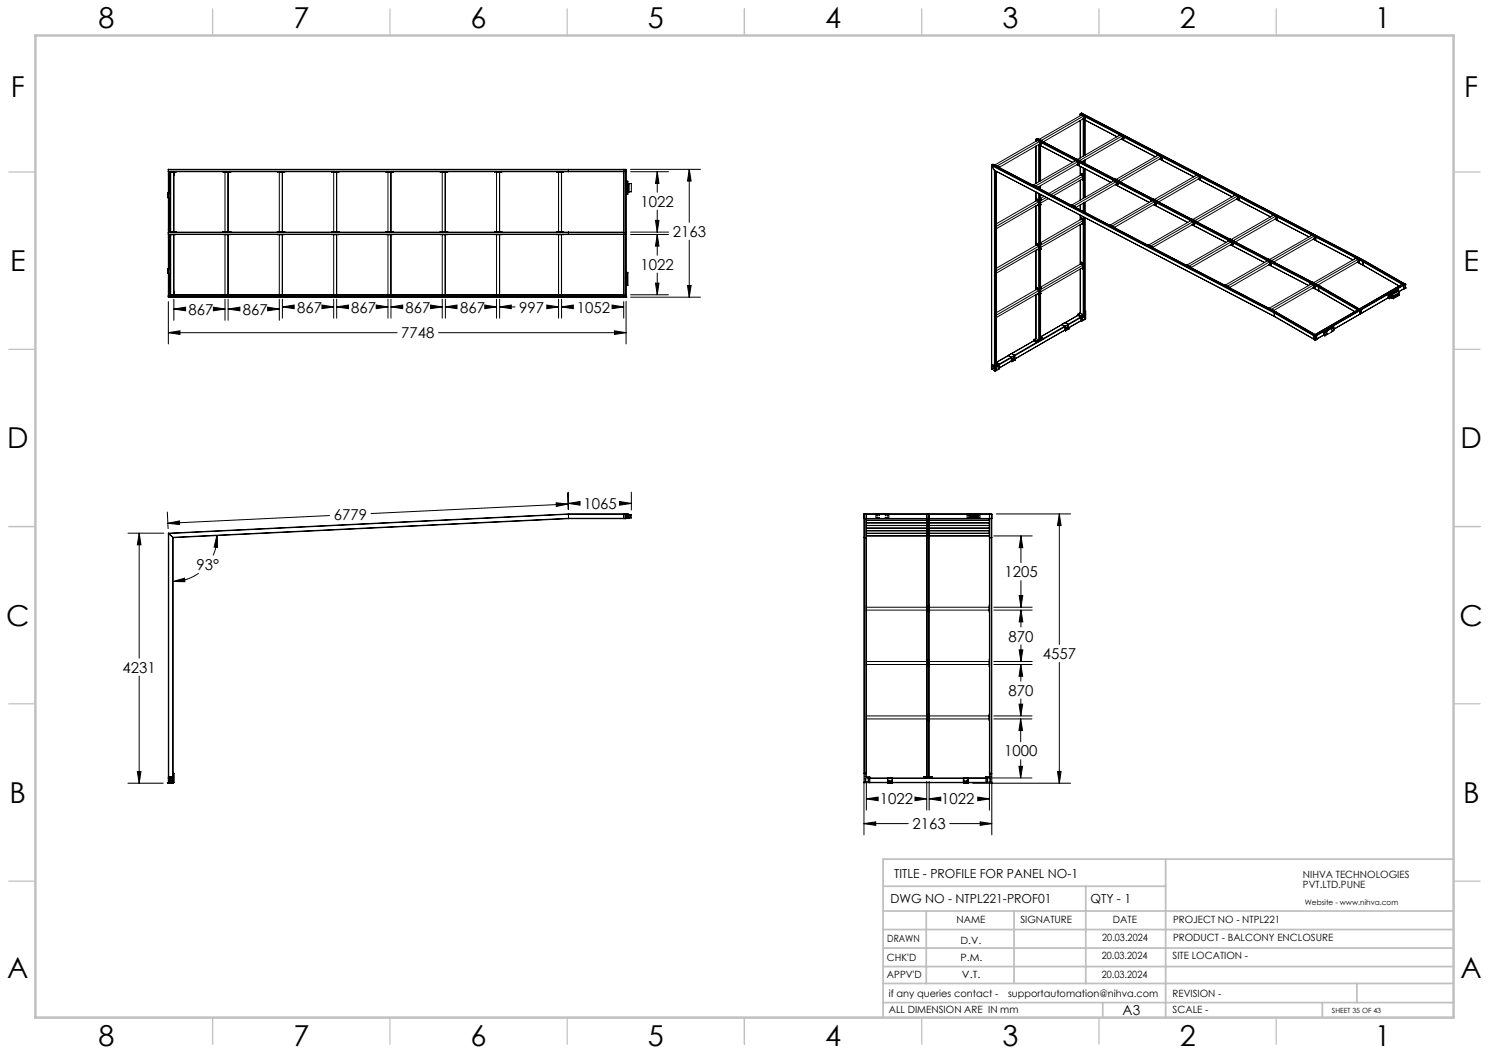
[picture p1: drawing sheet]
<svg xmlns="http://www.w3.org/2000/svg" width="420mm" height="297mm" viewBox="0 0 420 297" stroke-linecap="round" stroke-linejoin="round" font-family="sans-serif">
<g fill="none" stroke="#000" stroke-width=".28">
<path d="M292.2 39.3v.2M292.2 39.4v.1M292.2 39.3l79.8 41.6M292.2 39.4v.4M292.2 39.4l1.4 .7M292.2 39.4h.1M292.6 39.1h.1M292.6 39.1l-.4 .2M292.6 39.1l79.8 41.6M292.7 39.2l1.4 .6M292.8 39.1l-.1 .1M293.1 39.3l12-6.9 .6 .3-12 6.9z"/>
<path d="M293.2 39.9v.7M294.1 39.8v.1M294.1 39.9h.1M304.7 32.2v.4M304.7 32.1v.1M304.7 34v10.6M304.7 32.1l79.8 41.6M304.8 32.2l-.1 .1M304.8 32.2l1.2 .7M304.8 32.2h.1M304.8 32.2l1.3 .7M305 31.9h.1"/>
<path d="M305 31.9l79.8 41.7M305 31.9l-.3 .2M305.5 33.5v.1M305.5 33.6l.1 .1M305.5 33.6l9.6 5M305.5 33.6v10.5M305.6 33.7l9.4 4.9M305.7 32.7v.7M305.7 33.7v10.3M305.7 33.4l-11.4 6.6M305.9 33.1h.1M305.9 33.1v.1"/>
<path d="M306 33.9v9.9M306 32.9l.1 .1M306.1 32.9h-.1M306.1 32.9v.1M306.1 33h.1M306.1 33l.1 .5-.5-.1M306.1 33l9.4 4.9M315.6 37.9l1.3 .6M315.6 37.9l1.3 .7M315.6 37.9l-.1 .4M316.3 39.2l9.6 5M316.5 38.3v.7"/>
<path d="M316.5 39l-11.4 6.6M316.5 39l.5 .2M316.7 38.8h.1M316.9 38.6v.1M316.9 38.5v.1M316.9 38.5l.1 .1M316.9 38.7l.1 .5M317 38.6l-.1 .1M317 38.6v.6M317 38.7l9.4 4.9M47.3 54.5v1.3h.6M47.3 54.4h.1"/>
<path d="M47.3 54.4h.6M47.5 47.9v35.8M47.5 49.4l.4 .1M47.5 54.4v1.4M47.5 47.9h129.1M47.6 47.8l-.1 .1M47.6 48.4h128.3v17.1h-128.3M47.6 47.8h128.3M47.6 48.4h2M47.6 49.5v4.9M47.6 55.8v8.8M47.7 48.4v.1"/>
<path d="M47.9 48.5v16.9M48.2 48.5v16.9M49 48.5v16.9M49 49.4h.1M49.1 48.5h.1M49.1 49.4l-.1 .1M49.1 48.5v.9M49.5 48.4v.1M49.6 48.4h.1M62.9 48.4l2 .1M63 48.4v.1M63.5 48.5v16.9"/>
<path d="M64.3 48.5v16.9M64.8 48.4v.1M64.9 48.5h.1M64.9 48.4h.1M64.9 48.4v.1M78.2 48.4h2M78.3 48.4v.1M78.8 48.5v16.9M79.6 48.5v16.9M79.7 48.5v16.9M80.1 48.4v.1M80.2 48.4h.1"/>
<path d="M93.5 48.4h2M93.6 48.4v.1M94.1 48.5v16.9M94.9 48.5v16.9M95 48.5v16.9M95.4 48.4v.1M95.5 48.4h.1M108.8 48.4h2M108.9 48.4v.1M109.4 48.5v16.9M110.2 48.5v16.9M110.3 48.5v16.9"/>
<path d="M110.8 48.4v.1M110.8 48.4h.1M124.1 48.4h2.1M124.2 48.4v.1M124.7 48.5v16.9M125.6 48.5v16.9M126.1 48.4v.1M126.2 48.4h.1M139.5 48.4h2M139.6 48.4v.1M140.1 48.5v16.9M140.9 48.5v16.9"/>
<path d="M141.4 48.4v.1M141.5 48.4h.1M141.5 48.4v.1M157 48.4h2M157.1 48.4v.1M157.6 48.5v16.9M158.4 48.5v16.9M158.9 48.4v.1M159 48.4v.1M160.3 48.3h.1M160.3 47.8v.5M175.9 47.8h.1"/>
<path d="M176 47.8h.5M176 47.8v36M176.5 47.8l.1 .1M176.5 47.8v36M176.6 48.3h-129.1l.1 .1M176.6 48.3v17.3M176.6 47.9v.4M176.6 51.1h.5v3.7h-.5M176.9 51.1v3.7M177.1 51.8h1v2.3h-1M177.4 54.1h.1M177.4 51.8h.1"/>
<path d="M177.4 51.8v2.3M177.9 48.4h10.7M177.9 47.8h19.7M185.4 48.4v5.8M185.4 59.3v6.2M185.4 48.4l.5 3.3h-1zM194.4 47.8v14.9M194.4 47.8l.5 3.3h-1zM279.7 46.6l-.1 57.4M279.7 46.5v.2M279.7 46.7v56M279.7 46.7l.8 1.3"/>
<path d="M279.7 46.7l79.7 41.6M279.7 46.5l79.8 41.7M280 46.4h.1M280 46.4l-.3 .1M280 46.4l79.8 41.6M280.1 46.4l79.8 41.6M280.2 46.4h.1M280.2 46.4l1.3 .7M280.2 46.4l1.4 .6M280.5 48l.1 .1M280.5 48l79 41.3M280.5 48v55.5"/>
<path d="M280.6 46.5l12-6.9 .6 .3-12 6.9zM280.7 48.2v54.2M281 48.3v53.9M281.5 47.1h.1M281.6 47l-.1 .1M281.6 47v.1M281.6 47.1h.1M291.1 52l1.3 .7M291.1 52l-.1 .1M291.5 52.2l11.9-6.9 .6 .3-12 6.9zM292.2 41.2v10.5M292.2 54.1v2.6"/>
<path d="M292.2 58v11.2M292.3 52.7l.1 .1M292.4 56.6l.6 .3-12 6.9M292.4 56.6l-11.4 6.5M292.4 52.7h-.1M292.4 52.7l.1 .1M292.5 52.8h.1M292.5 56.2l-.1 .4M292.5 56.2l.4 .2M292.6 57.9l.3 .2M292.7 56.6h.1M292.7 56.5h.1"/>
<path d="M292.9 56.4l.1 .1M292.9 56.4h.1M293 57.6l-12 6.9M293 58l-.1 .1M293 56.5h.1M293 40.7v.1M293 40.8h.1M293 40.8l9.5 5M293 40.8v10.5M293 52.6v.5M293 54.6v41.4M293.2 40.9v10.3"/>
<path d="M293.2 52.6v.6M293.2 54.7v41.3M293.2 40.6l-11.4 6.6M293.2 40.6l.3 .2M293.3 40.4h.1M293.4 40.4h.1M293.5 41.1v9.9M293.5 56.2h.1M293.5 57.7h.1M293.5 52.3v1M293.5 54.9v40.9M293.5 40.1l.1 .1"/>
<path d="M293.5 40.1h.1M293.5 40.8h.1M293.6 40.2h.1M293.6 40.1v.1M293.6 40.2v.6M293.6 40.8h-.1M293.6 40.2l.1 .5M293.6 40.2l9.4 4.9M294.5 55.4l-1 .5M295.1 55.7l-1.6 .9M295.7 56l-2.2 1.3M302.3 57.9l12-7 .6 .3-12 6.9z"/>
<path d="M303 45.1v.4M303.1 45.1h-.1M303.1 45.1l1.3 .7M303.1 45.1h.1M303.2 58.3l-1.3-.6 1.3 .6M303.2 58.3v.1M303.2 58.3h.1M303.2 58.3l.1 .2M303.6 44.8l1.3 .7M303.6 44.8h-.1M303.7 46.5l9.7 4.9M304 45l11.9-6.9 .6 .2-11.9 7z"/>
<path d="M304 45.6v.7M304 46.3l-11.4 6.6M304 46.3l.4 .2M304.2 46h.1M304.4 45.8v.1M304.4 46.5h.1M304.4 45.9h.1M304.4 45.8h.1M304.4 45.9l.1 .5M304.4 46.4h.1M304.4 45.9l9.5 4.9M304.5 46.4l-.1 .1"/>
<path d="M304.7 47v2.5M304.7 50.8v5.6M304.7 57.8v1.4M304.9 45.5h.1M304.9 49.4l.6 .3-9 5.2M304.9 49.4l-9 5.2M304.9 49v.4M304.9 48.9l.6 .3M305 45.5v.1M305 48.9l-.1 .1M305.1 50.6l.3 .2M305.2 49.4h.1"/>
<path d="M305.2 49.3h.1M305.5 49.2v.1M305.5 50.8h-.1M305.5 50.4l-8.4 4.8M305.5 49.3v1.5M305.5 45.4v.5M305.5 47.4v8.6M305.5 57.3v2.3M305.7 45.3v.6M305.7 47.4v8.5M305.7 57.3v2.4M306 45.2v.9"/>
<path d="M306 47.6v8.1M306 57v2.9M306 45.1v1M313.9 50.8l1.3 .6M313.9 50.8v.3M314.4 50.4v.1M314.4 50.4l1.3 .7M314.4 50.4h.1M314.6 52.1l9.6 5M314.8 50.6l12-6.9 .5 .3-11.9 6.9zM314.9 51.9l.3 .2M314.9 51.9l-11.4 6.6"/>
<path d="M314.9 51.2v.7M315 51.7h.1M315 51.6l.1 .1M315.2 52.1h.1M315.2 51.4v.1M315.2 51.5l.1 .6M315.2 51.4h.1M315.3 51.5h-.1M315.3 52.1h.1M315.3 51.5v.6M315.3 51.5l9.4 4.9M315.3 52.1h-.1"/>
<path d="M315.7 51.1h.1M315.7 51.1v.1M315.7 51.1l.1 .1M315.8 51.2h.1M324.7 56.4v.4M324.7 56.4l1.3 .7M324.7 56.4l1.4 .6M325.2 56.1l1.4 .7M325.2 56.1h.1M325.2 56.1l1.3 .7M325.4 57.7l9.6 5.1M325.4 57.7l9.6 5"/>
<path d="M325.6 56.3l12-6.9 .6 .3-12 6.9zM325.6 56.9l.1 .7M325.7 57.6l-11.4 6.6M325.7 57.6l.4 .1M325.8 57.3h.1M325.9 57.3h.1M326 57.1l.1 .1M326.1 57.2v.5M326.1 57l-.1 .1M326.1 57v.1M326.1 57.1l10.7 5.6M326.1 57.1v.1"/>
<path d="M326.1 57.7h.1M326.1 57.1v.6M326.4 43.6v.3M326.4 43.5v.1M326.4 43.5l1.3 .7M326.5 43.5h-.1M326.5 56.8l.1 .1M326.5 56.8h.1M326.6 56.8v.1M326.6 56.9h.1M327.1 44.9l9.6 4.9M327.3 44l.1 .7"/>
<path d="M327.4 44.7l-11.5 6.6M327.4 44.7l.4 .2M327.5 44.4h.1M327.6 44.4h.1M327.7 44.2l.1 .1M327.7 44.2h.1M327.8 44.3v.6M327.8 44.3h.1M327.8 44.3v.5M327.8 44.3l9.4 4.9M327.8 44.8v.1M337.2 49.2v.4"/>
<path d="M337.3 49.2l1.2 .6M337.3 49.2h-.1M337.3 49.1l1.3 .7M337.3 49.1v.1M337.9 50.5l9.6 5M338 50.5l9.6 5M338.2 49.7v.7M338.2 50.4l-11.4 6.6M338.2 50.4l.4 .1M338.3 50.1h.1M338.4 50.1h.1M338.5 49.8l.1 .1"/>
<path d="M338.6 49.8h-.1M338.6 49.8v.1M338.6 50.5h.1M338.6 49.9v.6M338.6 49.9h.1M338.6 49.9l9.4 5M348 54.9v.3M348.1 54.8l-.1 .1M348.1 54.8l1.3 .7M348.8 56.2l9.6 5M349 55.3v.7M349 56l-11.4 6.6"/>
<path d="M349.2 55.7h.1M349.4 55.5l.1 .1M349.4 55.5h.1M349.5 55.6v.6l-.5-.2M349.5 55.6l9.3 4.9M47.3 77.1h.1M47.3 77.1h.6M47.5 66.9l.4 .2M47.5 75.8v1.3M47.6 65.5l-.1 .1h129.1M47.6 66.1h128.3M47.6 65.5h2"/>
<path d="M47.6 66.1v.1M47.6 67v8.8M47.6 77.1v5.1M47.7 65.4v.1M47.7 66.1v.1M47.9 64.6l-.4 .1M47.9 75.8h-.6v1.3M47.9 66.2v16.9M48.2 66.2v16.9M48.8 66.1h.1M49 66.2v16.9M49.5 65.4v.1"/>
<path d="M49.5 66.1v.1M49.6 65.5h.1M49.6 66.1v.1M62.9 66.1v.1M63 65.4v.1M63 66.1v.1M63.5 66.2v16.9M64.3 66.2v16.9M64.8 65.4v.1M64.8 66.1v.1M64.9 65.4h.1M64.9 65.5h.1"/>
<path d="M64.9 66.2h.1M64.9 65.4l-2 .1M64.9 65.4v.1M78.2 65.5h2M78.2 66.1v.1M78.3 65.4v.1M78.3 66.1v.1M78.8 66.2v16.9M79.6 66.2v16.9M79.7 66.2v16.9M80.1 65.4v.1M80.1 66.1v.1"/>
<path d="M80.2 65.5h.1M80.2 66.1v.1M93.5 65.5h2M93.5 66.1v.1M93.6 65.4v.1M93.6 66.1v.1M94.1 66.2v16.9M94.9 66.2v16.9M95 66.2v16.9M95.4 65.4v.1M95.4 66.1v.1M95.5 65.5h.1"/>
<path d="M95.5 66.1v.1M108.8 65.5h2M108.8 66.1v.1M108.9 65.4v.1M108.9 66.1v.1M109.4 66.2v16.9M110.2 66.2v16.9M110.3 66.2v16.9M110.8 65.4v.1M110.8 66.1v.1M110.8 65.5h.1M124.1 65.5h2.1"/>
<path d="M124.1 66.1v.1M124.2 65.4v.1M124.2 66.1v.1M124.7 66.2v16.9M125.6 66.2v16.9M126.1 65.4v.1M126.1 66.1v.1M126.2 65.5h.1M126.2 66.1v.1M139.5 65.5h2M139.5 66.1v.1M139.6 65.4v.1"/>
<path d="M139.6 66.1v.1M140.1 66.2v16.9M140.9 66.2v16.9M141.4 65.4v.1M141.4 66.1v.1M141.5 65.5h.1M141.5 65.4v.1M141.5 66.1v.1M157 65.5h2M157 66.1v.1M157.1 65.4v.1M157.1 66.1v.1"/>
<path d="M157.6 66.2v16.9M158.4 66.2v16.9M158.9 65.4v.1M158.9 66.1v.1M159 65.4v.1M159 66.1v.1M160.3 65.6v.5M160.3 65.6h.1M175.9 66.1v17h-128.3M176.6 66h-129.1l.1 .1M176.6 66v17.3M176.6 65.6v.4"/>
<path d="M176.6 76.8h.5v3.7h-.5M176.9 76.8v3.7M177.9 66.1h10.7M177.9 65.5h10.7M184.9 79.9h1l-.5 3.2zM184.9 62.2h1l-.5 3.3zM185.4 66.1v5.9M185.4 77v6.1M185.4 66.1l.5 3.3h-1zM194.4 67.7v16.1M292.2 70.6v11.1M292.4 69.1l.6 .4-12 6.9"/>
<path d="M292.4 69.1l-11.4 6.6M292.5 68.7l-.1 .4M292.5 68.7l.4 .2M292.6 70.4l.3 .2M292.7 69.1h.1M292.9 68.9l.1 .1M292.9 68.9h.1M292.9 70.6h.1M293 70.1l-12 6.9M293 69h.1M293 70.5l-.1 .1M293 70.5v.1"/>
<path d="M293.5 68.7h.1M293.5 70.2h.1M304.7 60.7v1.3M304.7 75.9v12.4M304.7 63.4v11.1M304.9 61.9l-11.4 6.6M304.9 61.9l.6 .3-12 6.9M304.9 74.4l.6 .4-12 6.9M304.9 74.4l-11.4 6.6M304.9 74l.5 .2M304.9 61.5l.5 .2M305.1 75.7l.4 .1"/>
<path d="M305.1 63.1l.4 .2M305.2 74.4h.1M305.2 61.9h.1M305.2 61.8h.1M305.4 74.2l.1 1.6M305.4 74.2l-.4-.3-.1 .5M305.4 61.7l.1 .1M305.5 61.7l-.5-.3-.1 .5M305.5 61.7v.1M305.5 61.7h-.1M305.5 61.8v1.5M305.5 62.9l-12 6.9"/>
<path d="M305.5 75.4l-12 6.9M305.5 61.1v27.7M305.7 61.2v26.7M306 61.4v26.3M312.7 63.3v.1M312.7 63.3l1.3 .7M312.7 63.3h.1M313.1 63.5l12-6.9 .5 .3-11.9 6.9zM314 64v.1M314 64h.1M314 64l.1 .1M314.1 64.1h.1"/>
<path d="M323.6 69h-.1M323.6 69h.1M323.6 69l1.3 .6M324 69.1l11.9-6.9 .6 .3-12 7zM324.8 69.6h.1M324.8 69.6l.1 .1M324.9 69.6v.1M324.9 69.7h.1M334.4 74.6l1.3 .7M334.4 74.6h.1M334.8 74.8l11.9-6.9 .6 .3-11.9 6.9zM335.5 62.5l.1-.5 1.3 .7"/>
<path d="M335.7 75.3h.1M335.7 75.3l.1 .1M335.8 75.4h.1M336.1 61.7l1.3 .7M336.1 61.7l-.1 .1M336.1 61.7h.1M336.2 63.4l9.6 5M336.3 63.4l9.6 5M336.4 61.9l12-6.9 .6 .3-12 6.9zM336.5 62.5v.7M336.5 63.2l-11.4 6.6M336.5 63.2l.4 .2"/>
<path d="M336.7 63h.1M336.8 62.7l.1 .1M336.9 62.7h-.1M336.9 62.7v.1M336.9 62.8v.6M336.9 63.4h.1M336.9 62.8h.1M336.9 62.8l.1 .6M336.9 62.8l9.5 4.9M337 63.4h-.1M337.4 62.4l.1 .1M337.4 62.4h.1"/>
<path d="M337.5 62.5h.1M346.4 67.7v.4M346.4 67.7l1.3 .7M346.9 67.4h.1M346.9 67.4l1.3 .7M346.9 67.4l1.3 .6M347.1 69l9.6 5M347.3 67.6l12-7 .5 .4-11.9 6.9zM347.3 68.2v.7M347.3 68.9l-11.4 6.6M347.3 68.9l.5 .1M347.5 68.6h.1"/>
<path d="M347.7 68.4h.1M347.8 68.4v.6M347.8 68.5l9.4 4.9M348.2 68.1v.1M348.2 68v.1M348.2 68l.1 .2M348.3 68.2h.1M357.2 73.4v.4M357.2 73.3v.1M357.2 73.3l1.3 .7M357.2 73.3h.1M357.7 73.1l1.4 .6"/>
<path d="M357.9 74.7l11.2 5.8M358.1 73.2l12-6.9 .6 .3-12 6.9zM358.1 73.8l.1 .7M358.2 74.5l-11.5 6.6M358.3 74.3h.1M358.4 74.3h.1M358.5 74l.1 .1M358.5 74h.1M358.6 74.1h.1M358.6 74.1v.6M358.6 74.1v.5l-.4-.1M358.6 74.1l13.3 7"/>
<path d="M358.8 60.5v.4M358.9 60.5l1.3 .6M358.9 60.5h-.1M358.9 60.5h.1M359.1 73.7v.1M359.1 73.8h.1M359.6 61.8l9.6 5M359.8 61l.1 .7M359.9 61.7l-11.5 6.6M359.9 61.7l.3 .1M360 61.4h.1M360.2 61.1l.1 .1"/>
<path d="M360.2 61.1h.1M360.3 61.2l-.1 .6M360.3 61.2h.1M360.3 61.2l9.4 4.9M369.6 79.9h.1M369.6 79.9l-.1 .4M369.6 79.9l1.3 .7M369.6 79.9l1.3 .6M369.7 66.1v.4M369.7 66.1l1.4 .7M369.7 66.1h.1M369.7 66.1l1.3 .7"/>
<path d="M370.1 79.6h.1M370.1 79.6l1.3 .7M370.4 67.5l11.2 5.8M370.5 67.4l11.1 5.9M370.5 79.8l11.9-7 .6 .4-11.9 6.8zM370.7 66.6v.7M370.7 67.3l-11.4 6.6M370.7 67.3l.4 .2M370.8 67h.1M370.9 67v.1M371 66.8l.1 .1M371.1 66.8h-.1"/>
<path d="M371.1 66.8v.1M371.1 67.5h.1M371.1 66.9v.5M371.1 66.9h.1M371.1 67.4h.1M371.1 67.4v.1M371.1 66.9l.1 .5M371.1 66.9l13.4 6.9M382.1 72.7v.4M382.1 72.7l1.3 .6M382.8 74l1.7 .8M383 73.2l.1 .6"/>
<path d="M383.1 73.8l-11.4 6.6M383.1 73.8l.4 .2M383.2 73.6h.1M383.4 73.3v.1M383.4 73.4l.1 .6M383.4 73.3h.1M383.4 73.3l.1 .1M383.5 73.4h-.1M383.5 74h.1M383.5 73.4v.6M384.5 74.8h.1M384.5 73.8v1"/>
<path d="M384.5 73.8l11 6.4M384.5 74.8l10.2 5.8M384.5 74.8l10.1 5.9M384.5 73.7v.1M384.5 73.7l11.5 6.7M384.8 73.6l11.5 6.6M384.8 73.6l-.3 .1M396 79.9h.1M396 79.9l-25.5 14.7M396 79.9l.4 .2M47.5 93.8l3.3-.5v1zM47.5 85.1v11.9"/>
<path d="M47.5 93.8h64.5M47.5 83.3h129.1M47.6 83.1l-.1 .2M47.6 83.1h.1M47.6 83.2h2M47.7 83.1v.1M47.9 82.2h-.4M49 87.2l3.4-.6v1.1zM49 82.2h.1M49 84.4v5.9M49 87.2h3M49 83.1h.1"/>
<path d="M49.1 83.1h.1M49.1 82.2v.9M49.5 83.1v.1M49.6 83.1h.1M60.2 86.6l3.3 .6-3.3 .5zM61.4 87.2h2.1M62.9 83.2h2M62.9 83.1h.1M63 83.1v.1M63.5 84.4v5.9M64.3 87.2h3M64.3 84.4v5.9"/>
<path d="M64.3 87.2l3.4-.6v1.1zM64.8 83.1v.1M64.9 83.1h.1M75.5 86.6l3.3 .6-3.3 .5zM76.7 87.2h2.1M78.2 83.1h.1M78.3 83.1l1.9 .1M78.8 84.4v5.9M79.7 86.6l3.3-.6v1.1zM79.7 84.4v5.3M79.7 86.6h2.9M80.1 83.1v.1"/>
<path d="M80.2 83.1h.1M90.8 86l3.3 .6-3.3 .5zM92 86.6h2.1M93.5 83.1h.1M93.6 83.1l1.9 .1M94.1 84.4v5.3M95 86.6h2.8M95 84.4v5.3M95 86.6l3.3-.6v1.1zM95.4 83.1v.1M95.5 83.1h.1M106.1 86l3.3 .6-3.3 .5z"/>
<path d="M107.2 86.6h2.2M108.8 83.1h.1M108.9 83.1v.1M109.4 84.4v5.3M110.3 86.6l3.3-.6v1.1zM110.3 86.6h2.9M110.3 84.4v5.3M110.8 83.1l-1.9 .1M110.8 83.1h.1M121.4 86l3.3 .6-3.3 .5zM122.6 86.6h2.1M123.7 93.8h52.9"/>
<path d="M124.1 83.1h.1M124.2 83.2h2M124.2 83.1v.1M124.7 84.4v5.3M125.6 86.6h3M125.6 84.4v5.3M125.6 86.6l3.3-.6v1.1zM126.1 83.1v.1M126.2 83.1h.1M136.7 86l3.4 .6-3.4 .5zM138 86.6h2.1M139.5 83.2h2"/>
<path d="M139.5 83.1h.1M139.6 83.1v.1M140.1 84.4v5.3M140.9 86.6h4.4M140.9 84.4v5.3M140.9 86.6l3.3-.6v1.1zM141.4 83.1v.1M141.5 83.1h.1M154.2 86l3.4 .6-3.4 .5zM154.7 86.6h2.9M157 83.1h.1M157.1 83.1h.1"/>
<path d="M157.6 84.4v5.3M158.4 86.6h3.1M158.4 84.4v5.3M158.4 86.6l3.3-.6v1.1zM158.9 83.1h.1M159 83.1h.1M160.3 83.7h.1M160.3 83.1v.6M172.6 86l3.3 .6-3.3 .5zM173.2 86.6h2.7M173.3 93.3l3.3 .5-3.3 .5zM175.9 85.1v4.6"/>
<path d="M175.9 83.8h.1M176 83.8h.5M176.5 83.8h.1M176.6 85v12M176.6 83.8h.1M176.6 83.7h-129.1l128.4 .1M176.6 83.7v.1M176.6 83.3v.4M177.9 83.1h10.7M177.9 83.8h19.7M193.9 80.5h1l-.5 3.3zM285.3 99.7h.1"/>
<path d="M285.3 99.7l-.9 .6M285.3 99.7l.9 .5M291.6 96.1h.1M291.6 95.8v.4M291.6 96.2l-6.2 3.5 .7 .5 6.2-3.6M291.6 96.2l-6.3 3.5M291.6 96.2l.7 .4M292 95.7l-.2 .1h.2M292 95.7l-.1 .2M292 95.7v.1M292 95.8h.1M292.2 95.4l-.6 .5 .7 .4"/>
<path d="M292.2 95.5h.1M292.2 83.1v12.4M292.2 95.5l.8 .5M292.3 96.3h.3M292.3 96.6h.3M292.3 96.3v.3M292.4 81.6l.6 .4-12 6.9M292.4 81.6l-11.4 6.6M292.5 96.2h.1M292.5 81.2l-.1 .4M292.5 81.2l.4 .3M292.6 96.1l-.1 .1"/>
<path d="M292.6 82.9l.4 .1M292.6 96.1h.1M292.6 96.1v.1M292.6 96.3v.3M292.7 81.6h.1M292.9 81.5l.1 .1M292.9 81.5h.1M293 82.7l-12 6.9M293 81.6h.1M293 96h.2M293.5 95.8l-.3 .2M293.5 81.2h.1"/>
<path d="M293.5 82.8h.1M293.5 95l.6 .4M293.5 95.7h.1M293.8 95.4v.1M293.8 95.4h.1M293.9 95.4l-.1 .1M293.9 95.4v.1M294.1 95.4l-1.5 .9M294.1 95.4v.3M294.1 95.7l-1.5 .9M294.1 95.5l-1.6 1-.9-.4M299.5 91.5v.1"/>
<path d="M299.5 91.5h.1M299.5 91.5l.9 .5M299.5 91.5l-6 3.5M299.5 91.5l.8 .5M300.3 93.2l.2 .1M300.3 92l.1 .1-14.2 8.2M300.3 93.1l.2 .2M300.3 92l-6.2 3.6M300.4 92v.1M300.4 93.1l-14.2 8.2M300.4 93.1h.1M300.4 91h.1"/>
<path d="M300.4 91l-.9 .5M300.4 92.1v1.1l.9-.5M300.4 91l.9 .5M300.5 93.3h.1M300.6 93.3h.1M300.6 92.4v.1zM300.6 92.4h.1M300.7 92.7l.4-.2v.2l-.4 .3zM300.8 92.7v.1M300.9 92.6l.2 .1M301.2 92.2h.1M301.1 92.1l.1 .1"/>
<path d="M301.3 91.5h.1M301.3 91.5v1.2M301.3 92.7h.1M301.3 91.5l-.9 .5M301.3 91.5l-.9 .6M301.4 92.7h.1M301.4 92.8h.1M301.4 92.7v.1M301.4 92.7l-.8 .6M304 88.8h.1M304 88.9v.1M304 88.6v.4"/>
<path d="M304 89l-3.5 2M304 88.8l.9 .5M304 88.6l.8 .6M304 89l-3.5 2 .8 .5 3.5-2.1M304 89l.8 .4M304.3 88.5l.2 .1zM304.4 88.5l-.1 .2M304.4 88.5v.1M304.7 88.3l-.7 .3M304.7 88.3l.8 .5M304.8 89.2h.1M304.8 89.4l.1 .1"/>
<path d="M304.8 89.2v.2M304.9 90.5l.1 .1M304.9 90.5l-3.6 2M304.9 89.4v1.1M304.9 89.6l-3.6 2M304.9 89.4l.1 .1M304.9 89.3v.1M304.9 89.2v.1M304.9 89.3l.3 .1M305 88.9l-.1 .1M305 88.9h.1M305 90.6h.1"/>
<path d="M305 89.5v1.1M305 89.5h.1M305 88.9v.1M305.1 89.4l-.1 .1M305.1 89.5v1.1M305.2 89.4l-.1 .1M305.3 89.6v.1M305.3 90.2h.1M305.4 89.6l-.1 .1M305.4 90.1l-.1 .1M305.4 89.5l-.1 .1M305.4 89.6h.1"/>
<path d="M305.4 90v.1M305.4 90.1h.1M305.4 89.5v.1M305.5 88.8l-.6 .4M305.6 88.9h.1M305.6 88l.1 .1M305.6 88v.9M305.6 87.9v.1M305.6 88.9l-.7 .4M305.6 87.9l.3 .1M305.6 89l.1 .1M305.6 89l-.5 .4"/>
<path d="M305.7 88.9l-.1 .1M305.7 89.1l-.5 .3M305.7 88.1l.1 .1M305.7 88.9l.1 .1M305.7 88.1v.8M305.8 89l-.1 .1M305.8 88.2v.8M305.9 88l-.1 .2M305.9 89.3v.1M305.9 89.8v.1M305.9 89.7v.1M305.9 89.2v.1"/>
<path d="M306 89.2l-.1 .2M306 89.8l-.1 .1M306 88.2h.1M306 88.7v.1M306 89.8h.1M306 89.2h.1M306 88.6h.1M306 88.6v.1M306 88.1v.1M306 87.7h.1M306 88v.1M306 87.7l.2 .1"/>
<path d="M306 87.7l-.4 .2M306 89.7l-.1 .1M306 89.2l-.1 .1M306 88.6v.2M306 88.1h.1M306 89.7v.1M306 88.1l.1 .1M306 88.6l.1 .1M306.1 87.7l.1 .1M306.1 88.7l-.1 .1M306.1 88.6l-.1 .1M306.1 88.2h-.1"/>
<path d="M306.1 88.1l-.1 .1M306.1 88.6h-.1M306.1 88.1v.1M306.1 88.6v.1M306.1 87.8l-.4 .3M306.1 87.8h.1M306.2 87.8h.1M306.2 87.8v.1M306.2 87.8l-.3 .2M306.2 87.9v2.1l-1.1 .6M345.2 80.3h.1M345.2 80.3l1.3 .7"/>
<path d="M345.2 80.3l1.3 .6M345.6 80.4l12-6.9 .5 .3-11.9 6.9zM346.5 81h.1M346.5 80.9v.1M346.5 80.9l.1 .1M346.6 81h.1M357.6 86.8h.1M357.6 86.8l1.3 .7M358 87l11.9-6.9 .6 .3-11.9 6.9zM358.9 87.5h.1M359.4 89.2l.1 .1M359.4 89.2l11.6 6.7"/>
<path d="M359.4 88.3v.9M359.4 88.3l11.5 6.6M359.5 89.3l11 6.3M359.5 88.2l-.1 .1M359.5 88.2l11.5 6.6M359.8 88h.1M359.8 88l11.5 6.6M359.8 88l-.3 .2M370.3 81.2l1.7 .9M370.4 81.2l1.6 .8M370.5 95.6v.1M370.5 94.6v1"/>
<path d="M370.5 94.6h.1M370.5 95.6h.1M370.5 94.6l.4 .2M370.5 95.7l.4 .2M370.5 80.4l.1 .7M370.5 95.7h.1M370.6 81.1l-11.4 6.5M370.6 81.1l.3 .1M370.7 80.8h.1M370.9 80.6h.1M370.9 94.8v.1M370.9 95.9h.1"/>
<path d="M370.9 94.9h.1M370.9 94.9v1M370.9 80.5v.1M370.9 80.5l.1 .1M370.9 80.6v.6M370.9 81.2h.1M371 95.8h.1M371 80.6l-.1 .6M371 94.8l-.1 .1M371 94.9v.9M371.3 94.6l.1 1M371.3 94.7h.1"/>
<path d="M371.3 95.7h.1M371.3 95.7l-.3 .2M371.3 94.6l-.3 .2M371.3 94.7l-.3 .2M371.3 95.7l-.3 .1M371.4 94.7l-.1 1M371.4 94.6h.1M371.4 80.3h.1M371.4 95.6l-.1 .1M371.9 81.1l.1 .9M371.9 81.1l11 6.3M372 82v.1"/>
<path d="M372 82l10.1 5.9M372 80.9l-.1 .2M372 80.9l11.5 6.7v.1M372 82.1l10.1 5.8M372.4 80.7h.1M372.4 80.7l-.4 .2M372.4 80.7l11.5 6.7M373.3 94.5l-1.9 1.1M373.3 94.5l.2 .1M373.3 93.5v1M373.3 93.5l.2 .1M373.3 93.6l-2.4 1.3"/>
<path d="M373.3 94.5l-2.4 1.4M373.5 93.6v1M373.5 93.6l.2 .1M373.5 94.6l.2 .2M373.7 93.7v1.1M374.3 93.4l-.1 .2M374.3 94.1l-.1 .2M375.6 93.4h.1l-.1 .2zM375.6 92.7l-.1 .1M375.6 93.4l-.1 .1M375.6 92.7v.2zM376.1 92.6h.1"/>
<path d="M376.1 92.1l-.2-.1-2.6 1.5M376.1 92.1l-2.6 1.5M376.1 92.1l.2 .1M376.3 92.2l-2.6 1.5M376.3 92.2v1.1l-2.6 1.5M383.5 88.7h.1M383.5 88.6h.1M383.5 87.7v.9M383.9 87.4v.1M383.9 87.5h.1M383.9 87.4l-.4 .3M383.9 88.4h.1"/>
<path d="M383.9 88.4l-.4 .2M383.9 87.4h.1M383.9 87.5v.9M391.5 84l-15.2 8.8M391.5 84.1l-7.6 4.3M391.5 84.1l.2 .1M391.7 83.1v1.1M391.7 83.1l-.2-.1v1.1M391.7 84.2l.2 .1M391.7 83.1l.2 .2M391.9 83.3v1M392.2 83.9h.1"/>
<path d="M392.1 83.3v.1zM392.4 83.3h.1M392.4 83.7h.1M392.4 83v1M392.4 83l.1 .1M392.4 84l.1 .1M392.4 84l-.5 .3M392.5 83.1v.1M392.5 84.1l.5 .2M392.5 83.2l.5 .3M392.5 84h.1M392.9 83.9l.1 .2"/>
<path d="M393 83.7l-.5-.2 .4 .4M393 83.5v.2M393 84.1v.2M394.1 81.5l.2 .1M394.2 82.2v-.1l-1.7 1M394.2 82.2l-1.7 1M394.2 82.2l.5 .3M394.2 82.2l-.2-.1-1.6 .9M394.2 82.2h.1M394.3 81.6l-2.6 1.5M394.3 81.6l.2 .1M394.3 82.9l.2 .1"/>
<path d="M394.5 81.7l-2.6 1.6M394.5 81.7v.7M394.5 83h.1M394.5 83l-1.6 .9M394.5 83l.2 .1M394.7 82.5l-1.7 1M394.7 82.5v.2l-1.7 1M394.7 83.1v.2l-1.7 1M394.7 83.1l-1.7 1M395.5 80.1l-12.1 7-11-6.4M396 81.5h.1M396 81.5l-1.5 .8"/>
<path d="M396 80.4v1.1M396 80.4v1M396.3 80.2h.1M396.3 81.2h.1M396.3 80.2l-.3 .2M396.3 81.2l-.3 .2M396.4 80.1l.1 .1M396.4 80.1l-25.5 14.7M396.4 81.2h.1M396.4 80.2h.1M396.4 81.2h-.1M396.5 81.2h-.1"/>
<path d="M396.5 81.1l-.5 .4M396.5 80.2l-20.6 11.8M396.5 80.2v1M396.5 81.2l-2 1.1M279.6 104l.3 .2M279.7 102.9h.1M279.7 103h.1M279.7 104h.1M279.7 103h-.1M279.7 102.9l.8 .4M279.7 103l.8 .5M279.7 102.7l.8 .5"/>
<path d="M279.7 104l.2 .1M279.9 104.1v.1M280.4 104.5h.2M280.4 104.4l.1 .1M280.4 104.4v.1M280.5 103.5l.1 .1M280.5 103.5v.1M280.5 103.5l-.8 .5M280.5 103.2h.1M280.5 103.3h.1M280.5 103.5h.1M280.5 104.5h.1"/>
<path d="M280.5 103.6v.9M280.5 104.3l-.1 .1M280.5 103.7l-.6 .5M280.5 103.6l-.8 .4M280.6 103.3h.1M280.6 104.5v.1M280.6 102.5v.8M280.6 103.4v1.2M280.6 104.5l.2 .2M280.6 102.5l.2 .1M280.6 103.4l.1 .1M280.6 103.3l.1 .1"/>
<path d="M280.6 104.6h.1M280.6 102.4v.1M280.6 103.4h.1M280.6 102.4h.1M280.7 104.6h.1M280.7 102.4v2.2M280.7 102.4l.1 .1M280.8 104.6h.1M280.8 102.6v2M280.8 102.5v.1M280.9 102.6v.1M280.9 103.1v.1"/>
<path d="M281 102.5l-.1 .2M281 103.1l-.1 .1M281 103.1h-.1M281 102.5h.1M281 102.5l-.1 .1M281 102.2h.1M281 103.6v.1M281 104.2v.1M281 102.5l.1 .1M281 103.1h.1M281 102.2l-.4 .2M281 104.1v.1"/>
<path d="M281 103.5v.2M281 102.2l.2 .1M281 102.1l.7 .4M281.1 103.1l-.2 .1M281.1 103l-.2 .1M281.1 102.6l-.2 .1M281.1 102.5l-.2 .1M281.1 103.6l-.1 .1M281.1 104.1l-.1 .2M281.1 102.5h-.1M281.1 103l-.1 .1M281.1 102.5v.1"/>
<path d="M281.1 103v.1M281.1 103.6h.1M281.1 104.1v.1M281.1 102.2h.1M281.1 102.2l.1 .1M281.1 102.2l-.4 .2M281.1 104.2l-.1 .1M281.1 104.1l-.1 .1M281.1 103.6h-.1M281.1 104.1h.1M281.2 102.3v.8M281.2 102.3l-.4 .2"/>
<path d="M281.2 102.5h.2M281.2 102.6h.1M281.2 103.1l.1 .1M281.2 102.6l.1 .1M281.4 102.5l-.1 .2M281.4 102.5h.1M281.4 102.5v.2M281.6 103.3v.1M281.6 103.9h.1M281.6 103.7v.2M281.6 103.2v.1M281.7 103.3l-.1 .1"/>
<path d="M281.7 103.8l-.1 .1M281.7 103.8v.1M281.7 103.3h.1M281.7 103.7v.1M281.7 102.5l-.5 .4M281.7 102.7h.1M281.7 102.7l.2 .1M281.7 102.7l-.5 .3M281.7 103.9h-.1M281.7 103.2l-.1 .1M281.7 102.5v.2M281.7 103.2v.1"/>
<path d="M281.8 102.8h.1M281.8 102.8l-.6 .3M281.9 102.8v1.3l-1.1 .6M281.9 102.8l-.6 .4M281.9 103.7l3.4-1.9zM284.3 100.3h.1M284.4 100.3h.1M284.4 100.3l-3.3 1.9M284.4 100.3l.9 .5M284.4 100.3l.8 .4M285.2 101.9l.2 .1M285.2 101.9h.1"/>
<path d="M285.2 100.7l.1 .2-3.4 1.9M285.2 100.7l-3.4 2M285.3 100.8h.1M285.3 100.8v1.1M285.4 102h.1M285.6 101.2h.1M285.5 101.1l.1 .1M285.6 101.5l.4-.3-.4 .5zM285.7 101.4v.1M285.7 101.4h.1M285.8 101.3l.2 .2M286.1 100.9h.1"/>
<path d="M286 100.9h.1M286.2 100.2v.1M286.2 100.2l-.9 .6M286.2 100.3v1.1M286.2 100.3l-.9 .5M286.2 101.4l.1 .1M286.2 101.4l-.9 .5M286.3 101.5h.1M286.3 101.5l-.9 .5M160.1 139l.2 4.7M160.3 138.8v4.9M178.1 138.8v5.1"/>
<path d="M36.1 150.4h10.1M39.3 150.4l.5 3.3h-1.1zM39.3 150.4v35.2M47.2 144.4l.2 4.7M47.3 147.6l3.3-.7 .1 1.1zM47.5 150.4l.1 .1M47.5 150.4v70.4M47.6 150.5v68.6M47.6 150.5l1.1 1M48.7 151.5l.1 .2M48.7 151.5v67.9M48.8 151.7v66.4"/>
<path d="M61.2 151.1l.2 3.3-1-.1zM61.2 151.1l-.2 2.5-.9 3M93 145.4l-45.7 2.2M156.9 141.8l3.3 .4-3.3 .6zM160.2 142.2l-55.5 2.6M160.3 142h3.1M160.3 142l3.3-.5v1zM160.3 145v.1M160.3 145h16.8v1.2h-.5M160.3 145.1h16.3M160.3 145.1l-112.7 5.4M160.3 145.1l.1 1.1"/>
<path d="M160.3 145l-112.8 5.4M160.4 146.2v.1M160.4 146.2h16.2M160.4 146.2l-111.7 5.3M160.4 146.3l-111.6 5.4M174.8 141.5l3.3 .5-3.3 .5zM175.2 142h2.9M176 145h.1M175.9 146.2l.1 .1M175.9 145v1.2M176 146.2h.6M176.6 145h.1"/>
<path d="M176.6 145v1.2M176.6 146.2l-.1 .1M176.6 146.2l-16.2 .1M176.9 145v1.2M177.1 145.3l.1 .6M177.1 146.2h.1M177.2 145l.9 .1-.2 .3M177.2 145.9h-.1M177.2 145l-.1 .1M177.9 145.4h.1M177.9 145.4l-.5 .1 .2 .3h.3M177.9 145.8h.1"/>
<path d="M177.9 145.8l.2 .3-.9 .1M243.7 146.2v.1M243.7 145h36.1M243.7 151.5l.1 .2zM243.7 145.1l.1-.1v1.2M243.7 146.2l.1 71.9M243.7 145v1.2M243.7 146.3v89.2M243.7 145h3.4M243.7 146.2h36.1M243.7 146.3h36.1M243.8 151.7h.5"/>
<path d="M244.3 145.1h.1M244.3 146.2h.1M244.3 145.1v1.1M244.4 151.5l-.1 .2zM244.4 146.2l-.1 71.9M244.4 146.3v72.9h.9M244.4 151.2h17M244.4 150.4h17M244.4 149h17M244.4 148.9h17M244.4 150.5h17M244.4 151.1h17"/>
<path d="M244.4 147.4h17M244.4 147.5h17M244.4 149.7h17M244.4 149.5h.1M244.4 149.6h.1M244.4 151h.1M244.4 146.6h.1M244.4 146.7h.1M244.4 146.8h.1M244.4 150.3h.1M244.4 148.8h.1M244.4 148.1h.1"/>
<path d="M244.4 148.2h.1M244.4 148.3h.1M244.4 147.4h.1M244.4 146.3v4.9M244.4 148.2h16.9M244.4 146.7h16.9M247.1 145v1.2M250.7 145h22.1M250.7 145v1.2M261.3 146.3v4.9M261.3 149.5h.1M261.3 149.6h.1"/>
<path d="M261.3 151h.1M261.3 146.6h.1M261.3 146.7h.1M261.3 146.8h.1M261.3 150.3h.1M261.3 148.8h.1M261.3 148.1h.1M261.3 148.2h.1M261.3 148.3h.1M261.3 147.4h.1M261.4 146.3v72.8M261.4 151.5l.1 .2z"/>
<path d="M261.5 146.2l-.1-1.2 .1 74.1M262 146.2v-1.2v74.1M262.1 151.5l-.6 .2M262.1 151.2h17M262.1 150.4h17M262.1 149h17M262.1 148.9h17M262.1 150.5h17M262.1 151.1h17M262.1 147.4h17M262.1 147.5h17M262.1 149.7h17"/>
<path d="M262.1 149.5h.1M262.1 149.6h.1M262.1 151h.1M262.1 146.6h.1M262.1 146.7h.1M262.1 146.8h.1M262.1 150.3h.1M262.1 148.8h.1M262.1 148.1h.1M262.1 148.2h.1M262.1 148.3h.1M262.1 147.4h.1"/>
<path d="M262.1 146.3v72.8M262.1 148.2h16.9M262.1 146.7h16.9M272.8 145v1.2M273.4 145.8h.1M273.4 145.5v.3M273.4 145.4h2.4M273.4 145.8h2.4M273.4 145.8v.4h2.4v-.4M273.4 145.9h2.4M273.4 146.1h2.4M273.4 145.1h2.4"/>
<path d="M275.8 145.4v.1M275.8 145.8h.1M275.8 145.5v.3M275.8 145.4v-.4h-2.4v.5M276.4 145h3.4M276.4 145v1.2M279 146.3v4.9M279 149.5h.1M279 149.6h.1M279 151h.1M279 146.6h.1M279 146.7h.1"/>
<path d="M279 146.8h.1M279 150.3h.1M279 148.8h.1M279 148.1h.1M279 148.2h.1M279 148.3h.1M279 147.4h.1M279.1 151.5l.1 .2zM279.1 146.3v72.9h-.9M279.2 146.2v-1.2v73.1M279.2 151.7h.4M279.6 151.7l.2-.2z"/>
<path d="M279.7 145.1h.1M279.6 146.2v71.9M279.8 146.2v.1M279.8 145v1.2M279.8 146.3v89.2M280.3 151.2h10.8M281 145h21M288 151.2v7.5M288 151.2l.5 3.3h-1zM298.8 145v36.8M298.8 145l.5 3.2h-1zM48.8 164l3.2-.9 .1 1z"/>
<path d="M56.1 161.7l-1.8 1-1.9 .8-1.5 .4-2.1 .1M244.4 170.7v2M244.4 172.6h.1M244.4 170.8h.1M244.4 171.3h16.9M244.4 172.1h16.9M261.3 172.6h.1M261.3 170.8h.1M261.4 170.7v2M262.1 172.6h.1M262.1 172.7h.1M262.1 170.8h.1"/>
<path d="M262.1 170.7h.1M262.1 171.3h16.9M262.1 172.1h16.9M279 172.6h.1M279 170.8h.1M279.1 170.7v2M280.3 171.3h10.8M280.3 172.1h10.8M287.5 168h1l-.5 3.3zM288 163.8v7.5M288 172.1v4.7M288 172.1l.5 3.3h-1z"/>
<path d="M39.3 190.7v30.2M244.4 186v2M244.4 187.9h.1M244.4 186.1h.1M244.4 186.6h16.9M244.4 187.4h16.9M261.3 187.9h.1M261.3 186.1h.1M261.4 186v2M262.1 187.9h.1M262.1 188h.1M262.1 186h.1"/>
<path d="M262.1 186.1h.1M262.1 186.6h16.9M262.1 187.4h16.9M279 187.9h.1M279 186.1h.1M279.1 186v2M280.3 186.6h10.8M280.3 187.4h10.8M287.4 198.6h1.1l-.6 3.3zM287.5 183.3h1l-.5 3.3zM287.9 187.4v4.7M287.9 197.2v4.7"/>
<path d="M287.9 187.4l.6 3.3h-1.1zM288 181.9v4.7M298.8 186.8v34.1M38.7 217.6h1.1l-.5 3.3zM47.6 219.2h.1M47.5 219.1h.1M47.6 219.4h.1M47.6 219.1h1.2M47.6 219.4h1.1M47.6 219.2h1.1M47.6 219.1v.3M47.6 219.4l-.1 .2"/>
<path d="M48 220h.1M48 219.8h.1M48 219.9h.1M48 219.8v.4M48 219.9v.3M48 219.8h.3M48.3 219.8h.1M48.3 219.8v.4M48.3 219.9v.3M48.3 220h.1M48.7 219.4l.1 .2M48.7 219.2h.1"/>
<path d="M48.7 219.4h.1M48.8 219.5h.1M48.8 218.1l.3 .1M48.8 219.2h.1M48.8 218.1v.1M48.8 219.2v.2M48.8 219.2h.2M48.8 218.2v1M48.8 219.4v1.3M48.8 218.2h.3M48.8 219.4h.2M49 218.2v2.6"/>
<path d="M49 218.2h.1M49.1 218.2v2.5M243.8 218.1l-.1 .1M243.8 218.1h.5M244 218.2l.1 .3zM244.3 218.1l.1 .1M244.4 201.4v1.9M244.4 203.3h.1M244.4 201.4h.1M244.4 219.1h.9M244.4 201.9h16.9M244.4 202.8h16.9"/>
<path d="M245.3 219.1v1.7M245.3 219.2h.1M245.3 219.2l.1 .2M245.3 219.1v.1M245.4 219.4h15.1M245.4 219.6h5M250.4 219.5v1.4M250.4 219.4v.1M251.7 219.4v.1M251.7 219.6h20M251.7 219.5v1.4M260.5 219.2h2.3"/>
<path d="M260.5 219.4h.1M260.6 219.1l-.1 .3M260.6 219.4h2.2M260.6 219.1v.3M260.6 219.1h2.2M261.3 203.3h.1M261.3 201.4h.1M261.4 201.4v1.9M262.1 203.3h.1M262.1 201.4h.1M262.1 201.9h16.9M262.1 202.8h16.9"/>
<path d="M262.8 219.1h.2v.3M262.8 219.2h.2zM262.8 219.4h28.3M262.8 219.1v.3M271.7 219.4v.1M271.7 219.5v1.4M273.1 219.5l-.1 1.4M273.1 219.4v.1M273.1 219.6h5M278.1 219.2h.1M278.2 219.1v1.7M278.2 219.2l-.1 .2"/>
<path d="M278.2 219.1h.9M278.2 219.1v.1M279 203.3h.1M279 201.4h.1M279.1 201.4v1.9M279.2 218.1l-.1 .1M279.2 218.1h.5M279.4 218.2l.1 .3zM279.7 218.1l.1 .1M280.3 201.9h10.8M280.3 202.8h10.8M287.4 216.1h1l-.5 3.3z"/>
<path d="M287.9 202.8v6.4M287.9 214.3v5.1M287.9 202.8l.5 3.3h-1zM298.3 217.6h1l-.5 3.3zM36.1 220.9h9.9M47.3 220.8h.1M47.3 220.9h.1M47.3 220.8v.1M47.3 220.9h.7M47.3 220.8h.7M47.5 220.7l.3 .1-.3-.1 .1-1.2h1.1l.1 1.2-.3 .1 .3-.1M48 220.7h.1"/>
<path d="M48 220.5h.1M48 220.5v.3M48 220.2h.1M48 220.5v.2M48 220.3h.1M48 220.2v.1M48 220.1h.1M48 220.5v-.8h.3v1.1M48 220.4h.3M48 220.8v.1M48 220.2h.3M48 220.2v.2"/>
<path d="M48.2 220.8h.1M48.2 220.9h.1M48.2 220.8v.1M48.3 220.5v.2M48.3 220.7h.1M48.3 220.3v.1M48.3 220.3h.1M48.3 220.2h.1M48.3 220.2v.1M48.3 220.5h.1M48.3 220.2v.2M48.3 220.9h.6"/>
<path d="M48.3 220.8l.6 .1M48.3 220.1h.1M48.8 220.7v.1M48.8 220.7h.3M48.8 220.8h.1M48.9 220.9h.1M49.1 220.7l-.3 .1M243.7 232.3h12.5M243.7 232.3l3.3-.5v1zM243.8 220.8h6.6M244.4 220.4v8.1M244.4 225.3h2.6"/>
<path d="M244.4 225.3l3.3-.5v1zM245.4 220.7h5M250.4 220.8h.1M250.4 220.9h1.3M250.4 220.8h1.3M250.4 220.8v.1M250.8 220.5h.5v.2h-.5zM250.8 220.5v.2M250.8 220.7h.1M250.9 220.5h.1M250.9 220.5h.3M250.9 220.7h.3"/>
<path d="M250.9 220.7h.1M251 220.5h.1M251.1 220.5h.1M251.1 220.7h.1M251.2 220.5v.2M251.2 220.5h.1M251.2 220.7h.1M251.7 220.9h.1M251.7 220.8h.1M251.7 220.8h20M251.7 220.7h20M258.1 224.8l3.3 .5-3.3 .5z"/>
<path d="M258.8 225.3h2.6M261.4 220.4v8.1M262.1 225.3h2.2M262.1 220.4v8.1M262.1 225.3l3.3-.5v1zM267.9 232.3h11.9M271.7 220.8h.1M271.7 220.9h.1M271.8 220.9h1.2M271.8 220.8h1.2M272.1 220.5h.6v.2h-.6zM272.2 220.5v.2"/>
<path d="M272.2 220.7h.1M272.2 220.5h.1M272.3 220.5h.1M272.2 220.7h.4M272.2 220.5h.4M272.3 220.5h.3M272.3 220.7h.3M272.3 220.7h.1M272.5 220.5h.1M272.5 220.7h.1M272.6 220.5h.1M272.6 220.5v.2"/>
<path d="M272.6 220.7h.1M273 220.8h.1M273 220.8v.1M273.1 220.8h6.6M273.1 220.7h5M274.4 220.9h27.6M275.8 224.8l3.3 .5-3.3 .5zM276 225.3h3.1M276.5 231.8l3.3 .5-3.3 .5zM279.1 220.4v8.1"/>
<circle cx="47.7" cy="49.1" r=".13"/>
<circle cx="47.7" cy="49.1" r=".08"/>
<circle cx="47.7" cy="64.9" r=".13"/>
<circle cx="47.7" cy="64.9" r=".07"/>
<circle cx="47.7" cy="66.7" r=".07"/>
<circle cx="47.7" cy="66.7" r=".13"/>
<circle cx="47.7" cy="82.5" r=".13"/>
<circle cx="47.7" cy="82.5" r=".08"/>
<circle cx="374" cy="93.8" r=".08"/>
<circle cx="374" cy="94.4" r=".08"/>
<circle cx="374.4" cy="94.2" r=".1"/>
<circle cx="374.4" cy="93.6" r=".1"/>
<circle cx="376" cy="93.2" r=".08"/>
<circle cx="247.4" cy="145.9" r=".07"/>
<circle cx="247.4" cy="145.3" r=".07"/>
<circle cx="247.4" cy="145.3" r=".09"/>
<circle cx="247.4" cy="146" r=".08"/>
<circle cx="247.9" cy="146" r=".13"/>
<circle cx="247.9" cy="145.2" r=".12"/>
<circle cx="248" cy="145.2" r=".08"/>
<circle cx="248" cy="146" r=".08"/>
<circle cx="249.8" cy="146" r=".13"/>
<circle cx="249.8" cy="145.2" r=".12"/>
<circle cx="249.8" cy="145.2" r=".08"/>
<circle cx="249.8" cy="146" r=".08"/>
<circle cx="250.3" cy="145.3" r=".07"/>
<circle cx="250.3" cy="145.9" r=".08"/>
<circle cx="250.3" cy="146" r=".1"/>
<circle cx="250.3" cy="145.3" r=".1"/>
<circle cx="273.1" cy="145.9" r=".08"/>
<circle cx="273.1" cy="145.3" r=".1"/>
<circle cx="273.1" cy="145.3" r=".07"/>
<circle cx="273.1" cy="146" r=".1"/>
<circle cx="276" cy="145.3" r=".07"/>
<circle cx="276" cy="145.9" r=".07"/>
<circle cx="276.1" cy="146" r=".1"/>
<circle cx="276.1" cy="145.3" r=".1"/>
<circle cx="244" cy="218.3" r=".08"/>
<circle cx="244.1" cy="219" r=".07"/>
<circle cx="244.1" cy="219" r=".13"/>
<circle cx="244.1" cy="219.7" r=".12"/>
<circle cx="244.1" cy="219.7" r=".08"/>
<circle cx="244.9" cy="219.7" r=".13"/>
<circle cx="245" cy="219.7" r=".07"/>
<circle cx="278.5" cy="219.7" r=".13"/>
<circle cx="278.5" cy="219.7" r=".07"/>
<circle cx="279.3" cy="219.7" r=".07"/>
<circle cx="279.3" cy="219.7" r=".13"/>
<circle cx="279.4" cy="218.3" r=".08"/>
<circle cx="279.4" cy="219" r=".07"/>
<circle cx="279.5" cy="219" r=".13"/>
<circle cx="244.1" cy="220.4" r=".08"/>
<circle cx="244.1" cy="220.3" r=".14"/>
<circle cx="245" cy="220.3" r=".08"/>
<circle cx="245" cy="220.4" r=".13"/>
<circle cx="250.7" cy="220.1" r=".07"/>
<circle cx="251.4" cy="220.1" r=".08"/>
<circle cx="272.1" cy="220.1" r=".07"/>
<circle cx="272.8" cy="220.1" r=".07"/>
<circle cx="278.5" cy="220.3" r=".08"/>
<circle cx="278.5" cy="220.4" r=".13"/>
<circle cx="279.3" cy="220.3" r=".08"/>
<circle cx="279.4" cy="220.4" r=".13"/>
</g>
<g fill="none" stroke="#c0c0c0" stroke-width=".35">
<path d="M60 2.5v7.5M110 2.5v7.5M160 2.5v7.5M210 2.5v7.5M260 2.5v7.5M310 2.5v7.5M360 2.5v7.5M2.5 48.5h7.5M410 48.5h7.5M2.5 98.5h7.5M410 98.5h7.5M2.5 148.5h7.5"/>
<path d="M410 148.5h7.5M2.5 198.5h7.5M410 198.5h7.5M2.5 248.5h7.5M410 248.5h7.5M60 287v7.5M110 287v7.5M160 287v7.5M210 287v7.5M260 287v7.5M310 287v7.5M360 287v7.5"/>
</g>
<g fill="none" stroke="#c0c0c0" stroke-width=".5">
<path d="M249.1 257h160.9M249.1 250h79.7M261.3 257v20.4M286 257v20.4M306.2 250v27.4M328.8 242.3v44.7M410 242.3h-160.9v44.7M249.1 272.6h160.9M249.1 267.4h160.9M249.1 262.2h160.9M249.1 277.4h160.9M382.7 277.4v5.4"/>
<path d="M249.1 282.8h160.9M311 282.8v4.2M373 282.8v4.2"/>
</g>
<path d="M10 10h400v277h-400z" fill="none" stroke="#c0c0c0" stroke-width=".7"/>
<path d="M298.8 145l.5 3.2h-1zM298.3 217.6h1l-.5 3.3zM288 151.2l.5 3.3h-1zM287.5 168h1l-.5 3.3zM287.5 183.3h1l-.5 3.3zM288 172.1l.5 3.3h-1zM287.9 187.4l.6 3.3h-1.1zM287.4 198.6h1.1l-.6 3.3zM287.9 202.8l.5 3.3h-1zM287.4 216.1h1l-.5 3.3zM243.7 232.3l3.3-.5v1zM276.5 231.8l3.3 .5-3.3 .5zM244.4 225.3l3.3-.5v1zM258.1 224.8l3.3 .5-3.3 .5zM262.1 225.3l3.3-.5v1zM275.8 224.8l3.3 .5-3.3 .5zM174.8 141.5l3.3 .5-3.3 .5zM160.3 142l3.3-.5v1zM47.3 147.6l3.3-.7 .1 1.1zM156.9 141.8l3.3 .4-3.3 .6zM39.3 150.4l.5 3.3h-1.1zM38.7 217.6h1.1l-.5 3.3zM48.8 164l3.2-.9 .1 1zM61.2 151.1l.2 3.3-1-.1zM60.2 86.6l3.3 .6-3.3 .5zM49 87.2l3.4-.6v1.1zM75.5 86.6l3.3 .6-3.3 .5zM64.3 87.2l3.4-.6v1.1zM79.7 86.6l3.3-.6v1.1zM90.8 86l3.3 .6-3.3 .5zM95 86.6l3.3-.6v1.1zM106.1 86l3.3 .6-3.3 .5zM110.3 86.6l3.3-.6v1.1zM121.4 86l3.3 .6-3.3 .5zM136.7 86l3.4 .6-3.4 .5zM125.6 86.6l3.3-.6v1.1zM140.9 86.6l3.3-.6v1.1zM154.2 86l3.4 .6-3.4 .5zM158.4 86.6l3.3-.6v1.1zM172.6 86l3.3 .6-3.3 .5zM185.4 66.1l.5 3.3h-1zM184.9 79.9h1l-.5 3.2zM185.4 48.4l.5 3.3h-1zM184.9 62.2h1l-.5 3.3zM193.9 80.5h1l-.5 3.3zM194.4 47.8l.5 3.3h-1zM173.3 93.3l3.3 .5-3.3 .5zM47.5 93.8l3.3-.5v1z" fill="#000"/>
<g font-size="8.1">
<text x="27.8" y="8">8</text>
<text x="82.8" y="8">7</text>
<text x="132.8" y="8">6</text>
<text x="182.8" y="8">5</text>
<text x="232.8" y="8">4</text>
<text x="282.8" y="8">3</text>
<text x="332.8" y="8">2</text>
<text x="387.8" y="8">1</text>
<text x="3" y="27.2">F</text>
<text x="413" y="27.2">F</text>
<text x="2.8" y="76.5">E</text>
<text x="412.8" y="76.5">E</text>
<text x="2" y="126.5">D</text>
<text x="412" y="126.5">D</text>
<text x="1.7" y="176.5">C</text>
<text x="411.7" y="176.5">C</text>
<text x="2.7" y="226.5">B</text>
<text x="412.7" y="226.5">B</text>
<text x="2" y="275.7">A</text>
<text x="412" y="275.7">A</text>
<text x="27.8" y="295">8</text>
<text x="82.8" y="295">7</text>
<text x="132.8" y="295">6</text>
<text x="182.8" y="295">5</text>
<text x="232.8" y="295">4</text>
<text x="282.8" y="295">3</text>
<text x="332.8" y="295">2</text>
<text x="387.8" y="295">1</text>
</g>
<g font-size="4.2">
<text x="180.7" y="58.3">1022</text>
<text x="189.8" y="66.8">2163</text>
<text x="180.7" y="76.1">1022</text>
<text x="53.2" y="88.7">867</text>
<text x="68.5" y="88.7">867</text>
<text x="83.8" y="88.1">867</text>
<text x="99" y="88.1">867</text>
<text x="114.4" y="88.1">867</text>
<text x="129.8" y="88.1">867</text>
<text x="146.5" y="88.1">997</text>
<text x="162.7" y="88.1">1052</text>
<text x="113.2" y="95.4">7748</text>
<text x="164.6" y="143.6">1065</text>
<text x="94.1" y="146.7">6779</text>
<text x="55.5" y="160.7">93°</text>
<text x="283.3" y="162.8">1205</text>
<text x="284.5" y="180.9">870</text>
<text x="294.1" y="185.9">4557</text>
<text x="34.6" y="189.7">4231</text>
<text x="284.5" y="196.2">870</text>
<text x="283.2" y="213.3">1000</text>
<text x="248.2" y="226.9">1022</text>
<text x="265.5" y="226.9">1022</text>
<text x="257.4" y="233.9">2163</text>
</g>
<text font-size="3.9" x="316.7" y="286.4">A3</text>
<g font-size="3.5">
<text x="252.2" y="247.7">TITLE - PROFILE FOR PANEL NO-1</text>
<text x="251.2" y="254.8">DWG NO - NTPL221-PROF01</text>
<text x="307.6" y="254.8">QTY - 1</text>
</g>
<g font-size="2.8">
<text x="367.5" y="247.7">NIHVA TECHNOLOGIES</text>
<text x="367.5" y="250.5">PVT.LTD.PUNE</text>
<text x="269.8" y="260.4">NAME</text>
<text x="287.8" y="260.4">SIGNATURE</text>
<text x="313.9" y="260.5">DATE</text>
<text x="330.9" y="260.5">PROJECT NO - NTPL221</text>
<text x="250.3" y="265.7">DRAWN</text>
<text x="270.9" y="266.1">D.V.</text>
<text x="310.9" y="265.5">20.03.2024</text>
<text x="330.9" y="265.5">PRODUCT - BALCONY ENCLOSURE</text>
<text x="250.2" y="271.1">CHK'D</text>
<text x="250.2" y="275.8">APPV'D</text>
<text x="270.9" y="271.1">P.M.</text>
<text x="271.3" y="275.8">V.T.</text>
<text x="310.8" y="270.6">20.03.2024</text>
<text x="310.8" y="275.8">20.03.2024</text>
<text x="330.7" y="270.6">SITE LOCATION -</text>
<text x="250.7" y="281.1">if any queries contact -</text>
<text x="284.3" y="281.1">supportautomation@nihva.com</text>
<text x="330.7" y="281.1">REVISION -</text>
<text x="250.7" y="285.6">ALL DIMENSION ARE IN mm</text>
<text x="330.7" y="285.6">SCALE -</text>
</g>
<text font-size="2.1" x="368.1" y="255.1">Website - www.nihva.com</text>
<text font-size="2" x="375.7" y="285.6">SHEET 35 OF 43</text>
</svg>
